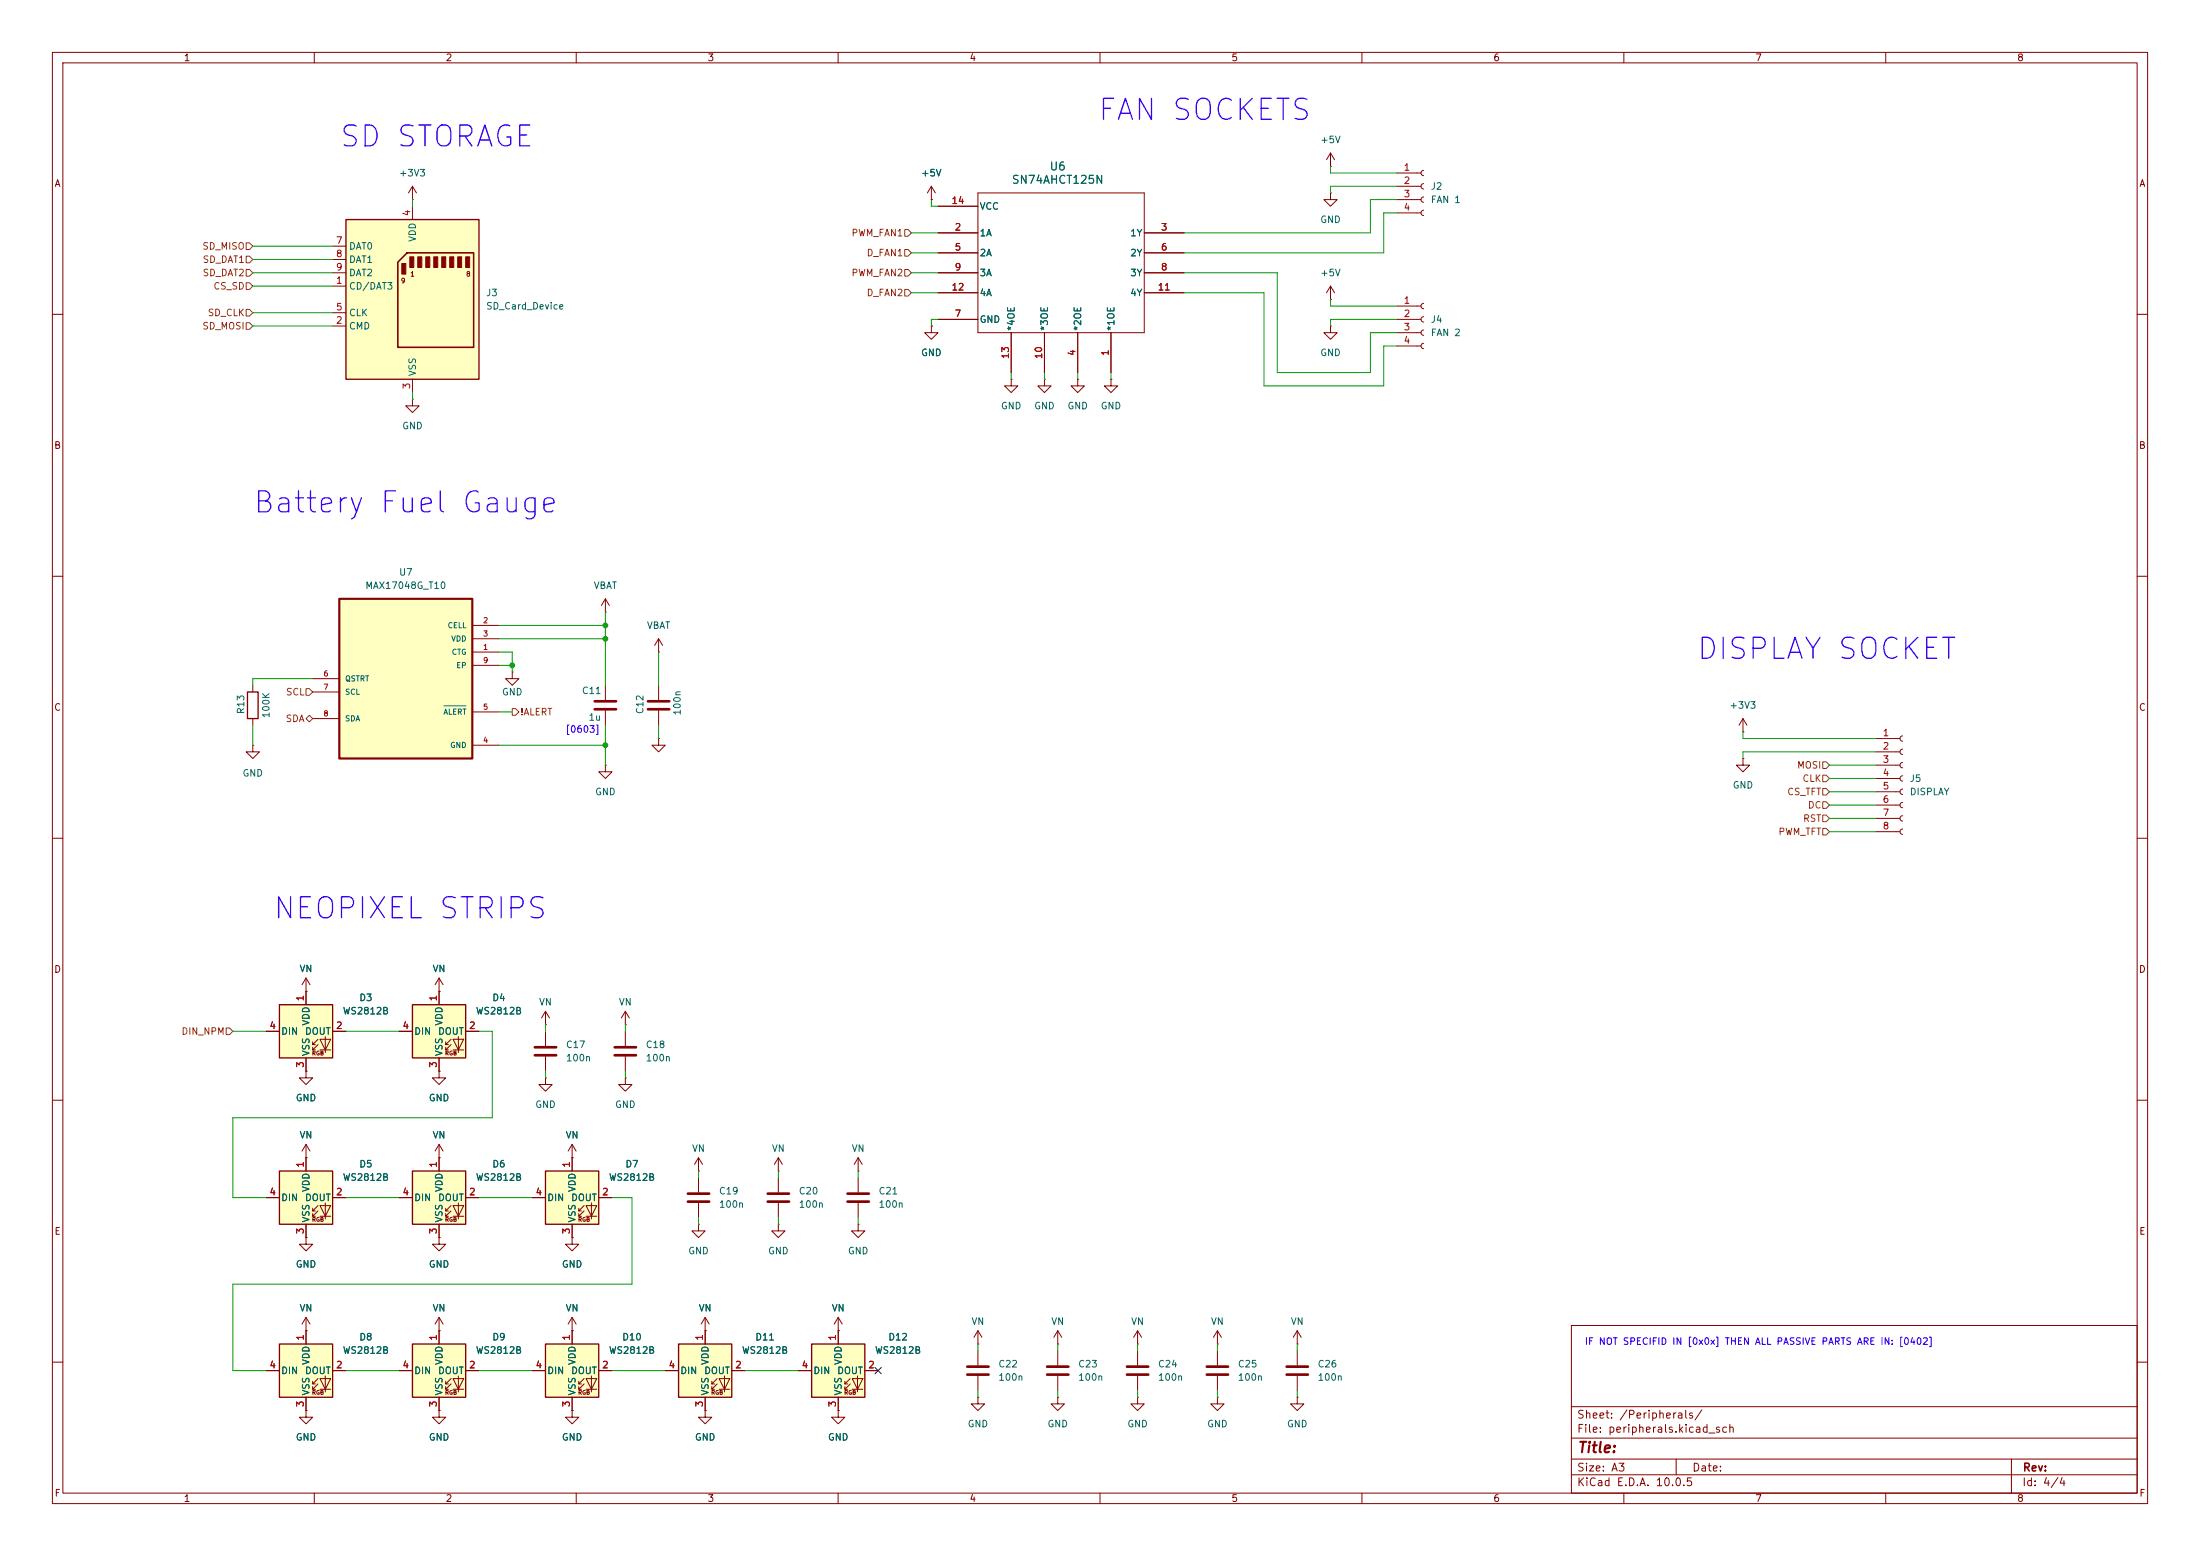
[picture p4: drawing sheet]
<svg xmlns="http://www.w3.org/2000/svg" width="420mm" height="297mm" viewBox="0 0 420 297" stroke-linecap="round" stroke-linejoin="round" font-family="sans-serif">
<g fill="none" stroke="#840000" stroke-width=".19">
<path d="M10 10h400v277h-400zM12 12h396v273h-396zM60 10v2M110 10v2M160 10v2M210 10v2M260 10v2M310 10v2M360 10v2M10 60h2M408 60h2M10 110h2"/>
<path d="M408 110h2M10 160h2M408 160h2M10 210h2M83.8 218.4l-.7 1.3M83.8 218.4l.8 1.3M83.8 218.4v2.6M408 210h2M83.8 221h.1M300 253h108v32h-108zM10 260h2M300 278.5h108"/>
<path d="M300 274.5h108M300 268.5h108M320 278.5v3M384 278.5v6.5M408 260h2M60 285v2M110 285v2M160 285v2M210 285v2M260 285v2M300 281.5h108M310 285v2"/>
<path d="M360 285v2"/>
</g>
<path d="M78.7 191.8h10.2v10.1h-10.2z" fill="#ffffc2"/>
<g fill="none" stroke="#840000" stroke-width=".19">
<path d="M266.7 58.4h4.6M271.8 57.9l-.4 .2-.1 .3 .1 .4 .4 .1M199.4 72.4v1.3h1.3l-1.3 1.2-1.3-1.2h1.3M199.4 72.4h.1M266.7 61h4.6M266.7 63.5h4.6M266.7 66h4.6M271.8 60.5l-.4 .1-.1 .4 .1 .3 .4 .2M271.8 63l-.4 .1-.1 .4 .1 .4 .4 .1M271.8 65.5l-.4 .2-.1 .3 .1 .4 .4 .1M76.2 196.9h2.5M83.8 189.2v2.6"/>
<path d="M85.1 199.4h.5M86.1 198.4l-1 1v-.5M86.1 199.4l-1 1v-.5M86.5 198.4h2l-1 2zM87.5 197.9v3M88.9 196.9h2.5M104.1 195.6h.1M104.1 193l-.7 1.3M104.1 193l.8 1.3M104.1 193v2.6M104.1 196.9v2.7M83.8 201.9v2.6"/>
<path d="M85.1 200.4h.5M86.5 200.4h2M104.1 205.7v1.3h1.3l-1.3 1.3-1.2-1.3h1.2M104.1 205.7h.1M104.1 201.7v2.8M109.2 218.4l-.7 1.3M109.2 218.4l.8 1.3M109.2 218.4v2.6M109.2 221h.1M148.6 223.5h.1M148.6 233.7v1.2h1.3l-1.3 1.3-1.3-1.3h1.3M148.6 233.7h.1"/>
<path d="M148.6 221v2.5M148.6 224.8v2.8M148.6 229.6v2.8M148.6 221l-.8 1.2M148.6 221l.8 1.2M163.8 223.5h.1M163.8 233.7v1.2h1.3l-1.3 1.3-1.2-1.3h1.2M163.8 233.7h.1M163.8 221l-.7 1.2M163.8 221l.8 1.2M163.8 221v2.5M163.8 224.8v2.8"/>
<path d="M163.8 229.6v2.8M160 254h.1M160 251.5l-.7 1.2M160 251.5l.8 1.2M160 251.5v2.5M186.7 256.5h.1M186.7 254l-.8 1.3M186.7 254l.8 1.3M186.7 254v2.5M186.7 257.8v2.8M201.9 256.5h.1M201.9 254l-.7 1.3"/>
<path d="M201.9 254l.8 1.3M201.9 254v2.5M201.9 257.8v2.8M217.2 256.5h.1M217.2 254v2.5M217.2 257.8v2.8M217.2 254l-.8 1.3M217.2 254l.7 1.3M247.6 257.8v2.8M160 269.2v1.3h1.3l-1.3 1.3-1.3-1.3h1.3M160 269.2h.1M186.7 266.7v1.3h1.3l-1.3 1.2-1.3-1.2h1.3"/>
<path d="M186.7 266.7h.1M186.7 262.6v2.8M201.9 266.7v1.3h1.3l-1.3 1.2-1.2-1.2h1.2M201.9 266.7h.1M201.9 262.6v2.8M217.2 266.7v1.3h1.2l-1.2 1.2-1.3-1.2h1.3M217.2 266.7h.1M217.2 262.6v2.8M247.6 262.6v2.8"/>
</g>
<path d="M78.7 191.8h10.2v10.1h-10.2z" fill="none" stroke="#840000" stroke-width=".25"/>
<g fill="none" stroke="#840000" stroke-width=".51">
<path d="M102.1 199.9h4.1M102.1 201.4h4.1M146.6 227.8h4M146.6 229.4h4M161.8 227.8h4.1M161.8 229.4h4.1M184.7 260.9h4M184.7 262.4h4M199.9 260.9h4.1M199.9 262.4h4.1M215.1 260.9h4.1M215.1 262.4h4.1"/>
<path d="M245.6 260.9h4.1M245.6 262.4h4.1"/>
</g>
<path d="M154.9 256.5h10.2v10.2h-10.2z" fill="#ffffc2"/>
<g fill="none" stroke="#840000" stroke-width=".19">
<path d="M177.8 38.1h.1M177.8 35.6l-.8 1.2M177.8 35.6l.8 1.2M177.8 35.6v2.5M179.1 39.4h7.6M186.7 36.8h31.7v26.7h-31.7zM254 31.8h.1M254 36.8v1.3h1.3l-1.3 1.3-1.3-1.3h1.3M254 36.8h.1M254 29.2l-.8 1.3M254 29.2l.8 1.3M254 29.2v2.6"/>
<path d="M266.7 33h4.6M266.7 35.6h4.6M266.7 38.1h4.6M271.8 32.5l-.3 .1-.2 .4 .2 .4 .3 .1M271.8 35.1l-.4 .1-.1 .4 .1 .3 .4 .2M271.8 37.6l-.3 .1-.2 .4 .1 .3 .4 .2M179.1 44.5h7.6M179.1 48.3h7.6M179.1 52.1h7.6M179.1 55.9h7.6M218.4 44.5h7.7M218.4 48.3h7.7"/>
<path d="M218.4 52.1h7.7M218.4 55.9h7.7M254 57.2h.1M254 54.6v2.6M254 54.6l-.8 1.3M254 54.6l.8 1.3M266.7 40.6h4.6M271.8 40.1l-.3 .2-.2 .3 .2 .4 .3 .1M78.7 76.2v1.3h1.3l-1.3 1.2-1.2-1.2h1.2M78.7 76.2h.1M177.8 62.2v1.3h1.3l-1.3 1.3-1.3-1.3h1.3M177.8 62.2h.1"/>
<path d="M179.1 61h7.6M193 63.5v7.6M199.4 63.5v7.6M205.7 72.4v1.3h1.3l-1.3 1.2-1.2-1.2h1.2M205.7 72.4h.1M205.7 63.5v7.6M212.1 63.5v7.6M254 62.2v1.3h1.3l-1.3 1.3-1.3-1.3h1.3M254 62.2h.1M115.6 116.8h.1M115.6 114.3l-.8 1.3M115.6 114.3l.7 1.3"/>
<path d="M115.6 114.3v2.5M332.7 139.7h.1M332.7 137.2l-.7 1.2M332.7 137.2l.8 1.2M332.7 137.2v2.5M48.3 142.2v1.3h1.2l-1.2 1.3-1.3-1.3h1.3M48.3 142.2h.1M115.6 146.1v1.2h1.2l-1.2 1.3-1.3-1.3h1.3M115.6 146.1h.1M125.7 141v1.2h1.3l-1.3 1.3-1.2-1.3h1.2M125.7 141h.1M332.7 144.8v1.3h1.3l-1.3 1.2-1.2-1.2h1.2"/>
<path d="M332.7 144.8h.1M358.1 141h4.6M358.1 143.5h4.6M358.1 146.1h4.6M358.1 148.6h4.6M358.1 151.1h4.6M358.1 153.7h4.6M358.1 156.2h4.6M358.1 158.8h4.6M363.2 140.5l-.3 .1-.2 .4 .2 .3 .3 .2M363.2 143l-.3 .2-.2 .3 .2 .4 .3 .1M363.2 145.5l-.3 .2-.2 .4 .2 .3 .3 .2"/>
<path d="M363.2 148.1l-.3 .1-.2 .4 .2 .3 .3 .2M363.2 150.6l-.3 .2-.2 .3 .2 .4 .3 .1M363.2 153.2l-.3 .1-.2 .4 .2 .3 .3 .2M363.2 155.7l-.3 .2-.2 .3 .2 .4 .3 .1M363.2 158.2l-.3 .2-.2 .4 .2 .3 .3 .2M58.4 189.2h.1M58.4 186.7l-.7 1.3M58.4 186.7l.8 1.3M58.4 186.7v2.5M83.8 189.2h.1M83.8 186.7l-.7 1.3M83.8 186.7l.8 1.3"/>
<path d="M83.8 186.7v2.5M119.4 195.6h.1M119.4 193l-.8 1.3M119.4 193l.7 1.3M119.4 193v2.6M119.4 196.9v2.7M58.4 204.5v1.2h1.3l-1.3 1.3-1.3-1.3h1.3M58.4 204.5h.1M58.4 218.4v2.6M58.4 218.4l-.7 1.3M58.4 218.4l.8 1.3M119.4 205.7v1.3h1.2l-1.2 1.3-1.3-1.3h1.3"/>
<path d="M119.4 205.7h.1M119.4 201.7v2.8M58.4 221h.1M160 254v2.5M247.6 256.5h.1M247.6 254l-.7 1.3M247.6 254l.8 1.3M247.6 254v2.5M152.4 261.6h2.5M160 266.7v2.5M161.3 264.2h.5M161.3 265.2h.5"/>
<path d="M162.3 263.1l-1 1.1v-.5M162.3 264.2l-1 1v-.5M162.7 263.1h2l-1 2.1zM162.7 265.2h2M163.7 262.6v3.1M165.1 261.6h2.5M247.6 266.7v1.3h1.3l-1.3 1.2-1.2-1.2h1.2M247.6 266.7h.1"/>
</g>
<path d="M154.9 256.5h10.2v10.2h-10.2z" fill="none" stroke="#840000" stroke-width=".25"/>
<path d="M117.3 199.9h4.1M117.3 201.4h4.1" fill="none" stroke="#840000" stroke-width=".51"/>
<path d="M53.3 191.8h10.2v10.1h-10.2z" fill="#ffffc2"/>
<g fill="none" stroke="#840000" stroke-width=".19">
<path d="M193 72.4v1.3h1.3l-1.3 1.2-1.2-1.2h1.2M193 72.4h.1M212.1 72.4v1.3h1.3l-1.3 1.2-1.3-1.2h1.3M212.1 72.4h.1M48.3 130.8v1.3M48.3 137.2v1.2M50.8 196.9h2.5M58.4 189.2v2.6M59.7 199.4h.5M60.7 198.4l-1 1v-.5M60.7 199.4l-1 1v-.5M61.1 198.4h2l-1 2z"/>
<path d="M62.1 197.9v3M63.5 196.9h2.5M58.4 201.9v2.6M59.7 200.4h.5M61.1 200.4h2M83.8 204.5v1.2h1.3l-1.3 1.3-1.3-1.3h1.3M83.8 204.5h.1"/>
</g>
<path d="M47.2 132.1h2.1v5.1h-2.1zM53.3 191.8h10.2v10.1h-10.2z" fill="none" stroke="#840000" stroke-width=".25"/>
<path d="M66 41.9h25.4v30.5h-25.4z" fill="#ffffc2"/>
<g fill="#840000" stroke="#840000" stroke-width=".19">
<path d="M76.7 50.3h.8v2h-.8z"/>
<path d="M78.2 49h.8v2.1h-.8z"/>
<path d="M79.8 49h.7v2.1h-.7z"/>
<path d="M81.3 49h.7v2.1h-.7z"/>
<path d="M82.8 49h.8v2.1h-.8z"/>
<path d="M84.3 49h.8v2.1h-.8z"/>
<path d="M85.9 49h.7v2.1h-.7z"/>
<path d="M87.4 49h.7v2.1h-.7z"/>
<path d="M88.9 49h.8v2.1h-.8z"/>
</g>
<path d="M66 41.9h25.4v30.5h-25.4z" fill="none" stroke="#840000" stroke-width=".25"/>
<path d="M77.7 48.3h12.7v18h-14.5v-16.3z" fill="none" stroke="#840000" stroke-width=".3"/>
<g fill="none" stroke="#840000" stroke-width=".19">
<path d="M78.7 38.1h.1M78.7 35.6v2.5M78.7 39.4v2.5M78.7 35.6l-.7 1.2M78.7 35.6l.8 1.2M63.5 54.6h2.5M63.5 59.7h2.5M63.5 47h2.5M63.5 49.5h2.5M63.5 52.1h2.5M63.5 62.2h2.5M78.7 72.4v2.5"/>
<path d="M97.8 128.3v1.2h1.3l-1.3 1.3-1.3-1.3h1.3M97.8 128.3h.1"/>
</g>
<path d="M64.8 114.3h25.4v30.5h-25.4z" fill="#ffffc2"/>
<path d="M64.8 114.3h25.4v30.5h-25.4z" fill="none" stroke="#840000" stroke-width=".41"/>
<g fill="none" stroke="#840000" stroke-width=".19">
<path d="M90.2 119.4h5M59.7 129.5h5.1M59.7 132.1h5.1M59.7 137.2h5.1M90.2 124.5h5M90.2 121.9h5M90.2 135.9h5M90.2 127h5M115.6 130.8v2.8M115.6 135.6v2.8M125.7 124.5h.1M125.7 121.9l-.7 1.3"/>
<path d="M125.7 121.9l.8 1.3M125.7 121.9v2.6M125.7 130.8v2.8M125.7 135.6v2.8M90.2 142.2h5M58.4 236.2v1.3h1.3l-1.3 1.3-1.3-1.3h1.3M58.4 236.2h.1M58.4 269.2v1.3h1.3l-1.3 1.3-1.3-1.3h1.3M58.4 269.2h.1"/>
</g>
<path d="M84.8 134.7h4.2" fill="none" stroke="#006464" stroke-width=".19"/>
<path d="M113.5 133.9h4.1M113.5 135.4h4.1M123.7 133.9h4.1M123.7 135.4h4.1" fill="none" stroke="#840000" stroke-width=".51"/>
<path d="M53.3 256.5h10.2v10.2h-10.2z" fill="#ffffc2"/>
<g fill="none" stroke="#840000" stroke-width=".19">
<path d="M109.2 236.2v1.3h1.3l-1.3 1.3-1.3-1.3h1.3M109.2 236.2h.1M133.3 223.5h.1M133.3 221l-.7 1.2M133.3 221l.8 1.2M133.3 221v2.5M133.3 224.8v2.8M133.3 229.6v2.8M58.4 254h.1M58.4 251.5v5M58.4 251.5l-.7 1.2M58.4 251.5l.8 1.2"/>
<path d="M232.4 256.5h.1M232.4 254l-.8 1.3M232.4 254l.8 1.3M232.4 254v2.5M50.8 261.6h2.5M58.4 266.7v2.5M59.7 264.2h.5M59.7 265.2h.5M60.7 263.1l-1 1.1v-.5M60.7 264.2l-1 1v-.5M61.1 263.1h2l-1 2.1zM61.1 265.2h2"/>
<path d="M62.1 262.6v3.1M63.5 261.6h2.5"/>
</g>
<path d="M53.3 256.5h10.2v10.2h-10.2z" fill="none" stroke="#840000" stroke-width=".25"/>
<path d="M131.3 227.8h4.1M131.3 229.4h4.1" fill="none" stroke="#840000" stroke-width=".51"/>
<path d="M104.1 223.5h10.2v10.2h-10.2z" fill="#ffffc2"/>
<g fill="none" stroke="#840000" stroke-width=".19">
<path d="M101.6 228.6h2.5M109.2 221v2.5M109.2 233.7v2.5M110.5 231.1h.5M110.5 232.2h.5M111.5 230.1l-1 1v-.5M111.5 231.1l-1 1.1v-.6M111.9 230.1h2l-1 2.1zM111.9 232.2h2M112.9 229.6v3.1M114.3 228.6h2.5M133.3 233.7v1.2h1.3l-1.3 1.3-1.2-1.3h1.2"/>
<path d="M133.3 233.7h.1"/>
</g>
<path d="M104.1 223.5h10.2v10.2h-10.2z" fill="none" stroke="#840000" stroke-width=".25"/>
<path d="M104.1 256.5h10.2v10.2h-10.2z" fill="#ffffc2"/>
<g fill="none" stroke="#840000" stroke-width=".19">
<path d="M83.8 254h.1M83.8 251.5l-.7 1.2M83.8 251.5l.8 1.2M83.8 251.5v2.5M109.2 254h.1M109.2 251.5v5M109.2 251.5l-.7 1.2M109.2 251.5l.8 1.2M83.8 269.2v1.3h1.3l-1.3 1.3-1.3-1.3h1.3M83.8 269.2h.1M101.6 261.6h2.5M109.2 269.2v1.3h1.3l-1.3 1.3-1.3-1.3h1.3"/>
<path d="M109.2 269.2h.1M109.2 266.7v2.5M110.5 264.2h.5M110.5 265.2h.5M111.5 263.1l-1 1.1v-.5M111.5 264.2l-1 1v-.5M111.9 263.1h2l-1 2.1zM111.9 265.2h2M112.9 262.6v3.1M114.3 261.6h2.5"/>
</g>
<path d="M104.1 256.5h10.2v10.2h-10.2z" fill="none" stroke="#840000" stroke-width=".25"/>
<path d="M78.7 256.5h10.2v10.2h-10.2z" fill="#ffffc2"/>
<g fill="none" stroke="#840000" stroke-width=".19">
<path d="M83.8 254v2.5M76.2 261.6h2.5M83.8 266.7v2.5M85.1 264.2h.5M85.1 265.2h.5M86.1 263.1l-1 1.1v-.5M86.1 264.2l-1 1v-.5M86.5 263.1h2l-1 2.1zM86.5 265.2h2M87.5 262.6v3.1M88.9 261.6h2.5M134.6 269.2v1.3h1.3l-1.3 1.3-1.3-1.3h1.3"/>
<path d="M134.6 269.2h.1"/>
</g>
<path d="M78.7 256.5h10.2v10.2h-10.2z" fill="none" stroke="#840000" stroke-width=".25"/>
<path d="M129.5 256.5h10.2v10.2h-10.2z" fill="#ffffc2"/>
<g fill="none" stroke="#840000" stroke-width=".19">
<path d="M83.8 236.2v1.3h1.3l-1.3 1.3-1.3-1.3h1.3M83.8 236.2h.1M134.6 254h.1M134.6 251.5v5M134.6 251.5l-.7 1.2M134.6 251.5l.8 1.2M127 261.6h2.5M134.6 266.7v2.5M135.9 264.2h.5M135.9 265.2h.5M136.9 263.1l-1 1.1v-.5M136.9 264.2l-1 1v-.5"/>
<path d="M137.3 263.1h2l-1 2.1zM137.3 265.2h2M138.3 262.6v3.1M139.7 261.6h2.5"/>
</g>
<path d="M129.5 256.5h10.2v10.2h-10.2z" fill="none" stroke="#840000" stroke-width=".25"/>
<path d="M53.3 223.5h10.2v10.2h-10.2z" fill="#ffffc2"/>
<path d="M50.8 228.6h2.5M58.4 221v2.5M58.4 233.7v2.5M59.7 231.1h.5M59.7 232.2h.5M60.7 230.1l-1 1v-.5M60.7 231.1l-1 1.1v-.6M61.1 230.1h2l-1 2.1zM61.1 232.2h2M62.1 229.6v3.1M63.5 228.6h2.5" fill="none" stroke="#840000" stroke-width=".19"/>
<path d="M53.3 223.5h10.2v10.2h-10.2z" fill="none" stroke="#840000" stroke-width=".25"/>
<path d="M78.7 223.5h10.2v10.2h-10.2z" fill="#ffffc2"/>
<g fill="none" stroke="#840000" stroke-width=".19">
<path d="M177.8 38.1h.1M179.1 39.4h7.6M179.1 44.5h7.6M179.1 48.3h7.6M179.1 52.1h7.6M179.1 55.9h7.6M218.4 44.5h7.7M218.4 48.3h7.7M218.4 52.1h7.7M218.4 55.9h7.7M177.8 62.2h.1M179.1 61h7.6"/>
<path d="M193 63.5v7.6M199.4 63.5v7.6M205.7 63.5v7.6M212.1 63.5v7.6M50.8 196.9h2.5M58.4 189.2h.1M58.4 189.2v2.6M63.5 196.9h2.5M76.2 196.9h2.5M83.8 189.2h.1M83.8 189.2v2.6M88.9 196.9h2.5"/>
<path d="M58.4 204.5h.1M58.4 201.9v2.6M83.8 204.5h.1M83.8 201.9v2.6M50.8 228.6h2.5M58.4 221h.1M58.4 236.2h.1M58.4 221v2.5M58.4 233.7v2.5M63.5 228.6h2.5M76.2 228.6h2.5M83.8 221h.1"/>
<path d="M83.8 236.2h.1M83.8 221v2.5M83.8 233.7v2.5M85.1 231.1h.5M85.1 232.2h.5M86.1 230.1l-1 1v-.5M86.1 231.1l-1 1.1v-.6M86.5 230.1h2l-1 2.1zM86.5 232.2h2M87.5 229.6v3.1M88.9 228.6h2.5M101.6 228.6h2.5"/>
<path d="M109.2 221h.1M109.2 236.2h.1M109.2 221v2.5M109.2 233.7v2.5M114.3 228.6h2.5M58.4 254h.1M58.4 254v2.5M83.8 254h.1M83.8 254v2.5M109.2 254h.1M109.2 254v2.5M134.6 254h.1"/>
<path d="M134.6 254v2.5M160 254h.1M160 254v2.5M232.4 257.8v2.8M50.8 261.6h2.5M58.4 269.2h.1M58.4 266.7v2.5M63.5 261.6h2.5M76.2 261.6h2.5M83.8 269.2h.1M83.8 266.7v2.5M88.9 261.6h2.5"/>
<path d="M101.6 261.6h2.5M109.2 269.2h.1M109.2 266.7v2.5M114.3 261.6h2.5M127 261.6h2.5M134.6 269.2h.1M134.6 266.7v2.5M139.7 261.6h2.5M152.4 261.6h2.5M160 269.2h.1M160 266.7v2.5M165.1 261.6h2.5"/>
<path d="M232.4 266.7v1.3h1.3l-1.3 1.2-1.3-1.2h1.3M232.4 266.7h.1M232.4 262.6v2.8"/>
</g>
<path d="M78.7 223.5h10.2v10.2h-10.2z" fill="none" stroke="#840000" stroke-width=".25"/>
<path d="M230.4 260.9h4M230.4 262.4h4" fill="none" stroke="#840000" stroke-width=".51"/>
<g fill="none" stroke="#725600" stroke-width=".19">
<path d="M47 46.4h.6l.7 .6-.7 .6h-.6zM47 48.9h.6l.7 .6-.7 .7h-.6zM47 59.1h.6l.7 .6-.7 .6h-.6zM47 51.4h.6l.7 .7-.7 .6h-.6zM47 54h.6l.7 .6-.7 .6h-.6zM172.7 47.6h.7l.6 .7-.6 .6h-.7zM172.7 55.2h.7l.6 .7-.6 .6h-.7zM172.7 43.8h.7l.6 .7-.6 .6h-.7zM172.7 51.4h.7l.6 .7-.6 .6h-.7zM47 61.6h.6l.7 .6-.7 .7h-.6zM58.4 131.4h.7l.6 .7-.6 .6h-.7zM58.4 137.2l.7-.7 .6 .7-.6 .6z"/>
<path d="M97.8 135.3h.6l.7 .6-.7 .6h-.6zM348 155.6h.6l.6 .6-.6 .6h-.6zM348 158.1h.6l.6 .7-.6 .6h-.6zM348 153h.6l.6 .7-.6 .6h-.6zM348 148h.6l.6 .6-.6 .6h-.6zM348 145.4h.6l.6 .7-.6 .6h-.6zM348 150.5h.6l.6 .6-.6 .7h-.6zM43.2 196.2h.6l.6 .7-.6 .6h-.6z"/>
</g>
<g fill="none" stroke="#009600" stroke-width=".19">
<path d="M78.7 38.1v1.3M177.8 38.1v1.3h1.3M254 31.8v1.2h12.7M266.7 38.1h-5.1v6.4h-35.5M266.7 35.6h-12.7v1.2M48.3 49.5h15.2M48.3 47h15.2M48.3 52.1h15.2M48.3 59.7h15.2M48.3 54.6h15.2M174 52.1h5.1M174 55.9h5.1"/>
<path d="M174 48.3h5.1M174 44.5h5.1M226.1 52.1h17.7v19h17.8v-7.6h5.1M226.1 55.9h15.2v17.8h22.9v-7.7h2.5M254 57.2v1.2h12.7M266.7 40.6h-2.5v7.7h-38.1M48.3 62.2h15.2M78.7 74.9v1.3M179.1 61h-1.3v1.2M193 71.1v1.3M199.4 71.1v1.3M205.7 71.1v1.3"/>
<path d="M212.1 71.1v1.3M266.7 61h-12.7v1.2M95.2 119.4h20.4M115.6 116.8v14M48.3 138.4v3.8M59.7 129.5h-11.4v1.3M95.2 124.5h2.6v3.8M95.2 135.9h2.6M95.2 121.9h20.4M95.2 127h2.6M115.6 138.4v7.7M125.7 124.5v6.3"/>
<path d="M125.7 138.4v2.6M332.7 139.7v1.3h25.4M95.2 142.2h20.4M349.2 158.8h8.9M349.2 156.2h8.9M349.2 146.1h8.9M349.2 148.6h8.9M349.2 151.1h8.9M349.2 153.7h8.9M358.1 143.5h-25.4v1.3M44.4 196.9h6.4M66 196.9h10.2"/>
<path d="M91.4 196.9h2.6v16.5h-49.6v15.2h6.4M104.1 195.6v1.3M119.4 195.6v1.3M104.1 204.5v1.2M119.4 204.5v1.2M66 228.6h10.2M91.4 228.6h10.2M116.8 228.6h3.8v16.5h-76.2v16.5h6.4M133.3 223.5v1.3M133.3 232.4v1.3M148.6 223.5v1.3M148.6 232.4v1.3"/>
<path d="M163.8 223.5v1.3M163.8 232.4v1.3M186.7 256.5v1.3M201.9 256.5v1.3M217.2 256.5v1.3M232.4 256.5v1.3M247.6 256.5v1.3M66 261.6h10.2M91.4 261.6h10.2M116.8 261.6h10.2M142.2 261.6h10.2M186.7 265.4v1.3"/>
<path d="M201.9 265.4v1.3M217.2 265.4v1.3M232.4 265.4v1.3M247.6 265.4v1.3"/>
</g>
<path d="M167 261l1.2 1.2M168.2 261l-1.2 1.2" fill="none" stroke="#000084" stroke-width=".19"/>
<g fill="#009600" stroke="#009600" stroke-width=".19">
<circle cx="115.6" cy="142.2" r=".46"/>
<circle cx="97.8" cy="127" r=".46"/>
<circle cx="115.6" cy="121.9" r=".46"/>
<circle cx="115.6" cy="119.4" r=".46"/>
</g>
<g font-size="4" fill="#4000ff">
<text x="209.3" y="24">FAN SOCKETS</text>
<text x="64.5" y="29.1">SD STORAGE</text>
<text x="48" y="98.9">Battery Fuel Gauge</text>
<text x="323.6" y="126.9">DISPLAY SOCKET</text>
<text x="51.8" y="176.4">NEOPIXEL STRIPS</text>
</g>
<text font-size="2" fill="#840000" x="301" y="277.8">Title:</text>
<g font-size="1.5" fill="#006464">
<text x="193" y="35.4">SN74AHCT125N</text>
<text x="200.3" y="32.9">U6</text>
</g>
<g font-size="1.5" fill="#840000">
<text x="300.9" y="273.8">File: peripherals.kicad_sch</text>
<text x="300.9" y="271.1">Sheet: /Peripherals/</text>
<text x="300.9" y="281.2">Size: A3</text>
<text x="322.9" y="281.2">Date:</text>
<text x="386" y="281.2">Rev:</text>
<text x="300.9" y="284">KiCad E.D.A. 10.0.5</text>
<text x="385.9" y="284">Id: 4/4</text>
</g>
<g font-size="1.3" fill="#840000">
<text x="35" y="12">1</text>
<text x="85" y="12">2</text>
<text x="135" y="12">3</text>
<text x="185" y="12">4</text>
<text x="235" y="12">5</text>
<text x="285" y="12">6</text>
<text x="335" y="12">7</text>
<text x="385" y="12">8</text>
<text x="10.3" y="36">A</text>
<text x="408.3" y="36">A</text>
<text x="10.2" y="86">B</text>
<text x="408.2" y="86">B</text>
<text x="10.2" y="136">C</text>
<text x="408.2" y="136">C</text>
<text x="10.2" y="186">D</text>
<text x="408.2" y="186">D</text>
<text x="10.3" y="236">E</text>
<text x="408.3" y="236">E</text>
<text x="10.3" y="286">F</text>
<text x="35" y="287">1</text>
<text x="85" y="287">2</text>
<text x="135" y="287">3</text>
<text x="185" y="287">4</text>
<text x="235" y="287">5</text>
<text x="285" y="287">6</text>
<text x="335" y="287">7</text>
<text x="385" y="287">8</text>
<text x="408.3" y="286">F</text>
</g>
<g font-size="1.3" fill="#006464">
<text x="251.9" y="27.6">+5V</text>
<text x="76.1" y="34">+3V3</text>
<text x="175.7" y="34">+5V</text>
<text x="186.9" y="40.3">VCC</text>
<text x="273" y="36.5">J2</text>
<text x="273" y="39.1">FAN 1</text>
<text x="66.5" y="48">DAT0</text>
<text x="79.7" y="46.3" transform="rotate(-90 79.7 46.3)">VDD</text>
<text x="186.9" y="45.4">1A</text>
<text x="215.7" y="45.4">1Y</text>
<text x="251.9" y="42.9">GND</text>
<text x="66.5" y="50.5">DAT1</text>
<text x="66.5" y="53">DAT2</text>
<text x="186.9" y="49.2">2A</text>
<text x="186.9" y="53">3A</text>
<text x="215.7" y="49.2">2Y</text>
<text x="215.7" y="53">3Y</text>
<text x="251.9" y="53">+5V</text>
<text x="66.5" y="55.6">CD/DAT3</text>
<text x="92.7" y="56.8">J3</text>
<text x="92.7" y="59.4">SD_Card_Device</text>
<text x="186.9" y="56.8">4A</text>
<text x="215.7" y="56.8">4Y</text>
<text x="66.5" y="63.2">CMD</text>
<text x="66.5" y="60.7">CLK</text>
<text x="186.9" y="61.9">GND</text>
<text x="194" y="63.3" transform="rotate(-90 194 63.3)">*4OE</text>
<text x="200.4" y="63.3" transform="rotate(-90 200.4 63.3)">*3OE</text>
<text x="206.7" y="63.3" transform="rotate(-90 206.7 63.3)">*2OE</text>
<text x="213.1" y="63.3" transform="rotate(-90 213.1 63.3)">*1OE</text>
<text x="273" y="61.9">J4</text>
<text x="273" y="64.5">FAN 2</text>
<text x="79.7" y="71.9" transform="rotate(-90 79.7 71.9)">VSS</text>
<text x="175.7" y="68.3">GND</text>
<text x="251.9" y="68.3">GND</text>
<text x="76.7" y="82.2">GND</text>
<text x="191" y="78.4">GND</text>
<text x="197.3" y="78.4">GND</text>
<text x="203.7" y="78.4">GND</text>
<text x="210" y="78.4">GND</text>
<text x="69.6" y="112.7">MAX17048G_T10</text>
<text x="76.1" y="110.2">U7</text>
<text x="113.2" y="112.7">VBAT</text>
<text x="123.4" y="120.3">VBAT</text>
<text x="46.9" y="136.4" transform="rotate(-90 46.9 136.4)">R13</text>
<text x="51.8" y="137.2" transform="rotate(-90 51.8 137.2)">100K</text>
<text x="95.7" y="133">GND</text>
<text x="111" y="132.8">C11</text>
<text x="112.3" y="137.9">1u</text>
<text x="123.1" y="136.4" transform="rotate(-90 123.1 136.4)">C12</text>
<text x="130.2" y="136.7" transform="rotate(-90 130.2 136.7)">100n</text>
<text x="330.1" y="135.6">+3V3</text>
<text x="46.2" y="148.5">GND</text>
<text x="364.5" y="149.6">J5</text>
<text x="113.5" y="152.1">GND</text>
<text x="330.7" y="150.8">GND</text>
<text x="364.5" y="152.1">DISPLAY</text>
<text x="57.1" y="185.9">VN</text>
<text x="82.5" y="185.9">VN</text>
<text x="68.5" y="191.4">D3</text>
<text x="93.9" y="191.4">D4</text>
<text x="53.6" y="197.8">DIN</text>
<text x="58.1" y="197.8">DOUT</text>
<text x="59.4" y="195.9" transform="rotate(-90 59.4 195.9)">VDD</text>
<text x="65.3" y="193.9">WS2812B</text>
<text x="79" y="197.8">DIN</text>
<text x="83.5" y="197.8">DOUT</text>
<text x="84.8" y="195.9" transform="rotate(-90 84.8 195.9)">VDD</text>
<text x="90.7" y="193.9">WS2812B</text>
<text x="102.8" y="192.2">VN</text>
<text x="118" y="192.2">VN</text>
<text x="59.4" y="201.7" transform="rotate(-90 59.4 201.7)">VSS</text>
<text x="84.8" y="201.7" transform="rotate(-90 84.8 201.7)">VSS</text>
<text x="107.9" y="200.4">C17</text>
<text x="107.9" y="202.9">100n</text>
<text x="123.2" y="200.4">C18</text>
<text x="123.2" y="202.9">100n</text>
<text x="56.4" y="210.5">GND</text>
<text x="81.8" y="210.5">GND</text>
<text x="102.1" y="211.8">GND</text>
<text x="117.3" y="211.8">GND</text>
<text x="57.1" y="217.6">VN</text>
<text x="82.5" y="217.6">VN</text>
<text x="107.9" y="217.6">VN</text>
<text x="132" y="220.2">VN</text>
<text x="147.3" y="220.2">VN</text>
<text x="162.5" y="220.2">VN</text>
<text x="59.4" y="227.6" transform="rotate(-90 59.4 227.6)">VDD</text>
<text x="65.3" y="225.7">WS2812B</text>
<text x="68.5" y="223.1">D5</text>
<text x="84.8" y="227.6" transform="rotate(-90 84.8 227.6)">VDD</text>
<text x="90.7" y="225.7">WS2812B</text>
<text x="93.9" y="223.1">D6</text>
<text x="110.2" y="227.6" transform="rotate(-90 110.2 227.6)">VDD</text>
<text x="116.1" y="225.7">WS2812B</text>
<text x="119.3" y="223.1">D7</text>
<text x="53.6" y="229.6">DIN</text>
<text x="58.1" y="229.6">DOUT</text>
<text x="59.4" y="233.5" transform="rotate(-90 59.4 233.5)">VSS</text>
<text x="79" y="229.6">DIN</text>
<text x="83.5" y="229.6">DOUT</text>
<text x="84.8" y="233.5" transform="rotate(-90 84.8 233.5)">VSS</text>
<text x="104.4" y="229.6">DIN</text>
<text x="108.9" y="229.6">DOUT</text>
<text x="110.2" y="233.5" transform="rotate(-90 110.2 233.5)">VSS</text>
<text x="137.1" y="228.3">C19</text>
<text x="137.1" y="230.8">100n</text>
<text x="152.4" y="228.3">C20</text>
<text x="152.4" y="230.8">100n</text>
<text x="167.6" y="228.3">C21</text>
<text x="167.6" y="230.8">100n</text>
<text x="131.3" y="239.7">GND</text>
<text x="146.5" y="239.7">GND</text>
<text x="161.8" y="239.7">GND</text>
<text x="56.4" y="242.3">GND</text>
<text x="81.8" y="242.3">GND</text>
<text x="107.2" y="242.3">GND</text>
<text x="57.1" y="250.6">VN</text>
<text x="82.5" y="250.6">VN</text>
<text x="107.9" y="250.6">VN</text>
<text x="133.3" y="250.6">VN</text>
<text x="158.7" y="250.6">VN</text>
<text x="68.5" y="256.2">D8</text>
<text x="93.9" y="256.2">D9</text>
<text x="118.7" y="256.2">D10</text>
<text x="144.1" y="256.2">D11</text>
<text x="169.5" y="256.2">D12</text>
<text x="185.4" y="253.2">VN</text>
<text x="200.6" y="253.2">VN</text>
<text x="215.8" y="253.2">VN</text>
<text x="231.1" y="253.2">VN</text>
<text x="246.3" y="253.2">VN</text>
<text x="53.6" y="262.6">DIN</text>
<text x="58.1" y="262.6">DOUT</text>
<text x="59.4" y="260.6" transform="rotate(-90 59.4 260.6)">VDD</text>
<text x="65.3" y="258.7">WS2812B</text>
<text x="79" y="262.6">DIN</text>
<text x="83.5" y="262.6">DOUT</text>
<text x="84.8" y="260.6" transform="rotate(-90 84.8 260.6)">VDD</text>
<text x="90.7" y="258.7">WS2812B</text>
<text x="104.4" y="262.6">DIN</text>
<text x="108.9" y="262.6">DOUT</text>
<text x="110.2" y="260.6" transform="rotate(-90 110.2 260.6)">VDD</text>
<text x="116.1" y="258.7">WS2812B</text>
<text x="129.8" y="262.6">DIN</text>
<text x="134.3" y="262.6">DOUT</text>
<text x="135.6" y="260.6" transform="rotate(-90 135.6 260.6)">VDD</text>
<text x="141.5" y="258.7">WS2812B</text>
<text x="155.2" y="262.6">DIN</text>
<text x="159.7" y="262.6">DOUT</text>
<text x="161" y="260.6" transform="rotate(-90 161 260.6)">VDD</text>
<text x="166.9" y="258.7">WS2812B</text>
<text x="190.5" y="261.3">C22</text>
<text x="190.5" y="263.9">100n</text>
<text x="205.7" y="261.3">C23</text>
<text x="205.7" y="263.9">100n</text>
<text x="221" y="261.3">C24</text>
<text x="221" y="263.9">100n</text>
<text x="236.2" y="261.3">C25</text>
<text x="236.2" y="263.9">100n</text>
<text x="251.4" y="261.3">C26</text>
<text x="251.4" y="263.9">100n</text>
<text x="59.4" y="266.5" transform="rotate(-90 59.4 266.5)">VSS</text>
<text x="84.8" y="266.5" transform="rotate(-90 84.8 266.5)">VSS</text>
<text x="110.2" y="266.5" transform="rotate(-90 110.2 266.5)">VSS</text>
<text x="135.6" y="266.5" transform="rotate(-90 135.6 266.5)">VSS</text>
<text x="161" y="266.5" transform="rotate(-90 161 266.5)">VSS</text>
<text x="56.4" y="275.3">GND</text>
<text x="81.8" y="275.3">GND</text>
<text x="107.2" y="275.3">GND</text>
<text x="132.6" y="275.3">GND</text>
<text x="158" y="275.3">GND</text>
<text x="184.6" y="272.7">GND</text>
<text x="199.9" y="272.7">GND</text>
<text x="215.1" y="272.7">GND</text>
<text x="230.3" y="272.7">GND</text>
<text x="245.6" y="272.7">GND</text>
</g>
<g font-size="1.3" fill="#a90000">
<text x="267.9" y="32.9">1</text>
<text x="267.9" y="35.4">2</text>
<text x="78.6" y="41.4" transform="rotate(-90 78.6 41.4)">4</text>
<text x="181.5" y="39.2">14</text>
<text x="267.9" y="38">3</text>
<text x="267.9" y="40.5">4</text>
<text x="64" y="46.9">7</text>
<text x="182.1" y="44.3">2</text>
<text x="221.5" y="44.3">3</text>
<text x="64" y="49.4">8</text>
<text x="64" y="51.9">9</text>
<text x="182.1" y="48.1">5</text>
<text x="182.1" y="51.9">9</text>
<text x="221.5" y="48.1">6</text>
<text x="221.5" y="51.9">8</text>
<text x="64" y="54.5">1</text>
<text x="64" y="59.6">5</text>
<text x="181.5" y="55.7">12</text>
<text x="220.9" y="55.7">11</text>
<text x="267.9" y="58.3">1</text>
<text x="64" y="62.1">2</text>
<text x="182.1" y="60.8">7</text>
<text x="267.9" y="60.8">2</text>
<text x="267.9" y="63.4">3</text>
<text x="267.9" y="65.9">4</text>
<text x="192.9" y="68.6" transform="rotate(-90 192.9 68.6)">13</text>
<text x="199.3" y="68.6" transform="rotate(-90 199.3 68.6)">10</text>
<text x="205.6" y="68" transform="rotate(-90 205.6 68)">4</text>
<text x="212" y="68" transform="rotate(-90 212 68)">1</text>
<text x="78.6" y="74.4" transform="rotate(-90 78.6 74.4)">3</text>
<text x="359.3" y="140.8">1</text>
<text x="359.3" y="143.4">2</text>
<text x="359.3" y="145.9">3</text>
<text x="359.3" y="148.5">4</text>
<text x="359.3" y="151">5</text>
<text x="359.3" y="153.5">6</text>
<text x="359.3" y="156.1">7</text>
<text x="359.3" y="158.6">8</text>
<text x="58.3" y="191.2" transform="rotate(-90 58.3 191.2)">1</text>
<text x="83.7" y="191.2" transform="rotate(-90 83.7 191.2)">1</text>
<text x="51.3" y="196.7">4</text>
<text x="64" y="196.7">2</text>
<text x="76.7" y="196.7">4</text>
<text x="89.4" y="196.7">2</text>
<text x="58.3" y="203.9" transform="rotate(-90 58.3 203.9)">3</text>
<text x="83.7" y="203.9" transform="rotate(-90 83.7 203.9)">3</text>
<text x="58.3" y="223" transform="rotate(-90 58.3 223)">1</text>
<text x="83.7" y="223" transform="rotate(-90 83.7 223)">1</text>
<text x="109.1" y="223" transform="rotate(-90 109.1 223)">1</text>
<text x="51.3" y="228.5">4</text>
<text x="64" y="228.5">2</text>
<text x="76.7" y="228.5">4</text>
<text x="89.4" y="228.5">2</text>
<text x="102.1" y="228.5">4</text>
<text x="114.8" y="228.5">2</text>
<text x="58.3" y="235.7" transform="rotate(-90 58.3 235.7)">3</text>
<text x="83.7" y="235.7" transform="rotate(-90 83.7 235.7)">3</text>
<text x="109.1" y="235.7" transform="rotate(-90 109.1 235.7)">3</text>
<text x="58.3" y="256" transform="rotate(-90 58.3 256)">1</text>
<text x="83.7" y="256" transform="rotate(-90 83.7 256)">1</text>
<text x="109.1" y="256" transform="rotate(-90 109.1 256)">1</text>
<text x="134.5" y="256" transform="rotate(-90 134.5 256)">1</text>
<text x="159.9" y="256" transform="rotate(-90 159.9 256)">1</text>
<text x="51.3" y="261.5">4</text>
<text x="64" y="261.5">2</text>
<text x="76.7" y="261.5">4</text>
<text x="89.4" y="261.5">2</text>
<text x="102.1" y="261.5">4</text>
<text x="114.8" y="261.5">2</text>
<text x="127.5" y="261.5">4</text>
<text x="140.2" y="261.5">2</text>
<text x="152.9" y="261.5">4</text>
<text x="165.6" y="261.5">2</text>
<text x="58.3" y="268.7" transform="rotate(-90 58.3 268.7)">3</text>
<text x="83.7" y="268.7" transform="rotate(-90 83.7 268.7)">3</text>
<text x="109.1" y="268.7" transform="rotate(-90 109.1 268.7)">3</text>
<text x="134.5" y="268.7" transform="rotate(-90 134.5 268.7)">3</text>
<text x="159.9" y="268.7" transform="rotate(-90 159.9 268.7)">3</text>
</g>
<g font-size="1.3" fill="#725600">
<text x="38.5" y="48">SD_MISO</text>
<text x="162.4" y="45.4">PWM_FAN1</text>
<text x="38.6" y="50.5">SD_DAT1</text>
<text x="38.6" y="53">SD_DAT2</text>
<text x="162.4" y="53">PWM_FAN2</text>
<text x="165.3" y="49.2">D_FAN1</text>
<text x="40.6" y="55.6">CS_SD</text>
<text x="165.3" y="56.8">D_FAN2</text>
<text x="38.5" y="63.2">SD_MOSI</text>
<text x="39.6" y="60.7">SD_CLK</text>
<text x="54.5" y="133">SCL</text>
<text x="99.2" y="136.9">!ALERT</text>
<text x="54.4" y="138.1">SDA</text>
<text x="343" y="147">MOSI</text>
<text x="344" y="149.6">CLK</text>
<text x="341.1" y="152.1">CS_TFT</text>
<text x="345" y="154.6">DC</text>
<text x="339.4" y="159.7">PWM_TFT</text>
<text x="344.1" y="157.2">RST</text>
<text x="34.5" y="197.8">DIN_NPM</text>
</g>
<g font-size="1.3" fill="#0000c2">
<text x="107.9" y="140.2">[0603]</text>
<text x="302.4" y="257">IF NOT SPECIFID IN [0x0x] THEN ALL PASSIVE PARTS ARE IN: [0402]</text>
</g>
<g font-size="1" fill="#a90000">
<text x="92.1" y="119.2">2</text>
<text x="92.1" y="124.3">1</text>
<text x="92.1" y="121.7">3</text>
<text x="61.6" y="129.4">6</text>
<text x="61.6" y="131.9">7</text>
<text x="92.1" y="126.8">9</text>
<text x="61.6" y="137">8</text>
<text x="92.1" y="135.7">5</text>
<text x="92.1" y="142.1">4</text>
</g>
<g font-size="1" fill="#006464">
<text x="85.4" y="120.1">CELL</text>
<text x="86" y="122.7">VDD</text>
<text x="86.1" y="125.2">CTG</text>
<text x="65.8" y="130.3">QSTRT</text>
<text x="87" y="127.8">EP</text>
<text x="65.8" y="132.8">SCL</text>
<text x="65.8" y="137.9">SDA</text>
<text x="84.5" y="136.7">ALERT</text>
<text x="85.9" y="143">GND</text>
</g>
<g font-size=".9" fill="#840000">
<text x="78.2" y="53">1</text>
<text x="88.9" y="53">8</text>
<text x="76.4" y="54.3">9</text>
</g>
<g font-size=".8" fill="#840000">
<text x="59.5" y="201.6">RGB</text>
<text x="84.9" y="201.6">RGB</text>
<text x="59.5" y="233.4">RGB</text>
<text x="84.9" y="233.4">RGB</text>
<text x="110.3" y="233.4">RGB</text>
<text x="59.5" y="266.4">RGB</text>
<text x="84.9" y="266.4">RGB</text>
<text x="110.3" y="266.4">RGB</text>
<text x="135.7" y="266.4">RGB</text>
<text x="161.1" y="266.4">RGB</text>
</g>
</svg>
